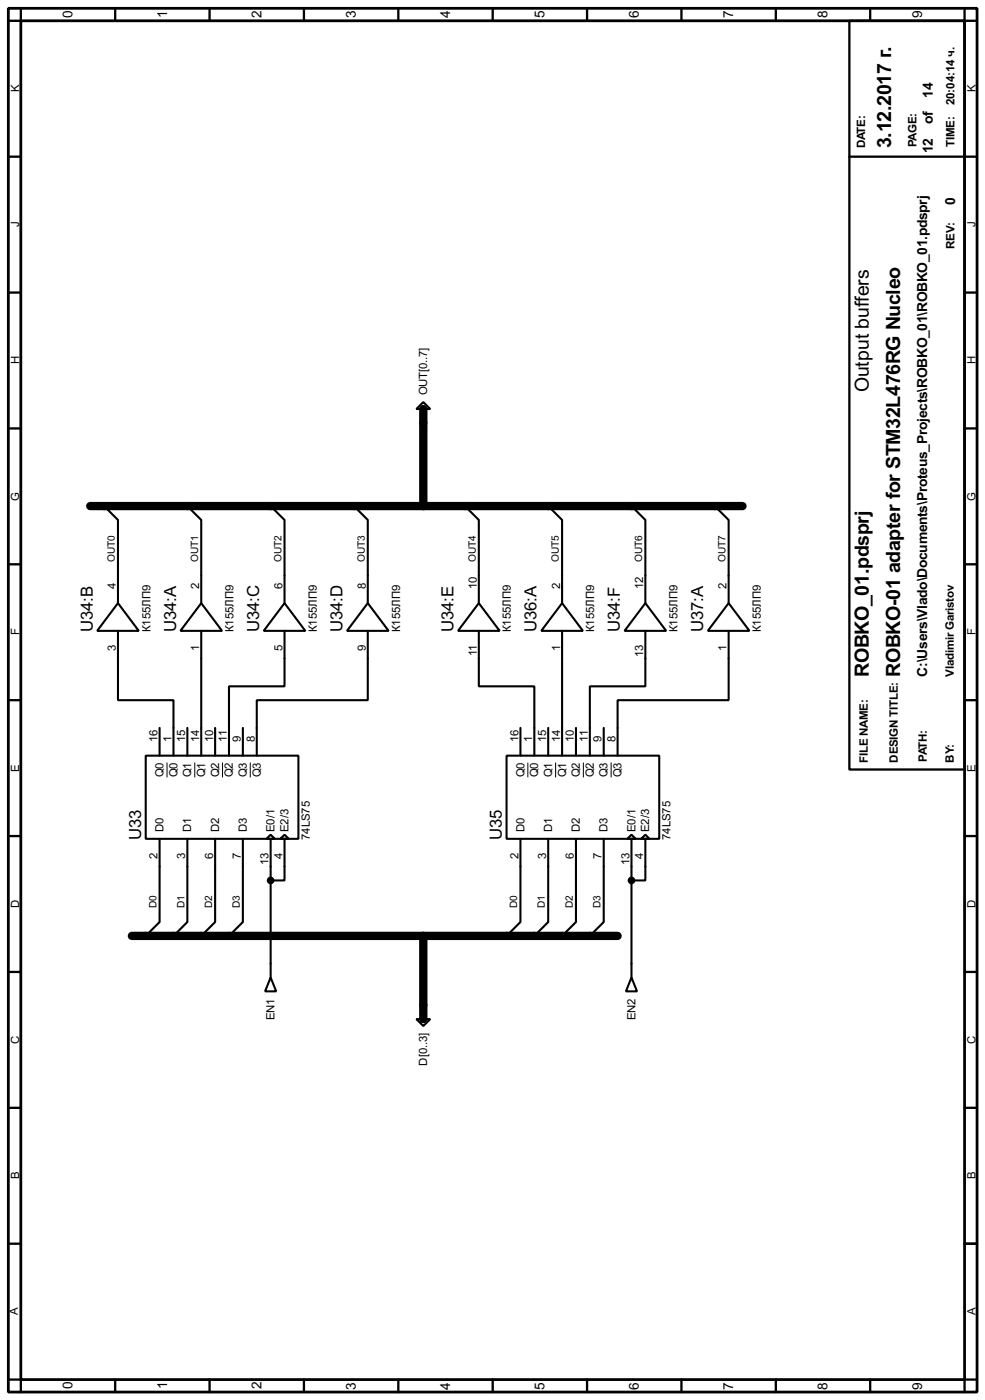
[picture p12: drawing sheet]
<svg xmlns="http://www.w3.org/2000/svg" width="180mm" height="256mm" viewBox="0 0 180 256" stroke-linecap="round" stroke-linejoin="round" font-family="sans-serif">
<path d="M1.5 1.5h177.3v253.5h-177.3zM3.8 3.8h172.7v248.9h-172.7z" fill="none" stroke="#000" stroke-width=".51"/>
<g fill="none" stroke="#000" stroke-width=".42">
<path d="M3.8 1.5v2.3h-2.3M21.1 1.5v2.3M38.4 1.5v2.3M55.6 1.5v2.3M72.9 1.5v2.3M90.2 1.5v2.3M107.4 1.5v2.3M124.7 1.5v2.3M142 1.5v2.3M155.4 3.8h21.1v137.2h-21.1zM159.3 1.5v2.3M176.5 1.5v2.3h2.3"/>
<path d="M1.5 28.7h2.3M155.4 28.7h23.4M1.5 53.6h2.3M176.5 53.6h2.3M1.5 78.5h2.3M176.5 78.5h2.3M1.5 103.4h2.3M176.5 103.4h2.3M1.5 128.3h2.3M176.5 128.3h2.3M1.5 153.2h2.3M176.5 153.2h2.3"/>
<path d="M1.5 178.1h2.3M176.5 178.1h2.3M1.5 202.9h2.3M176.5 202.9h2.3M1.5 227.8h2.3M176.5 227.8h2.3M1.5 252.7h2.3v2.3M21.1 252.7v2.3M38.4 252.7v2.3M55.6 252.7v2.3M72.9 252.7v2.3M90.2 252.7v2.3"/>
<path d="M107.4 252.7v2.3M124.7 252.7v2.3M142 252.7v2.3M159.3 252.7v2.3M178.8 252.7h-2.3v2.3"/>
</g>
<path d="M77.5 74.9v17.8M16.5 92.7h119.4M24.1 171.4h88.9M77.5 171.4v15.3" fill="none" stroke="#000" stroke-width="1.5"/>
<g fill="none" stroke="#000" stroke-width=".38">
<path d="M77.5 73.7l1.2 1.2h-2.5zM19 92.7l2.6 2.5v15.3M34.3 92.7l2.5 2.5v15.3M49.5 92.7l2.6 2.5v15.3M64.8 92.7l2.5 2.5v15.3M85.1 92.7l2.5 2.5v15.3M100.3 92.7l2.6 2.5v15.3M115.6 92.7l2.5 2.5v15.3M130.8 92.7l2.5 2.5v15.3M21.6 110.5l3.8 5.1h-7.6zM21.6 115.6v12.7h10.1v10.1M36.8 110.5l3.8 5.1h-7.6z"/>
<path d="M36.8 115.6v22.8M52.1 110.5l3.8 5.1h-7.6zM52.1 115.6v10.1h-10.2v12.7M67.3 110.5l3.8 5.1h-7.6zM67.3 115.6v12.7h-20.3v10.1M87.6 110.5l3.8 5.1h-7.6zM87.6 115.6v10.1h10.2v12.7M102.9 110.5l3.8 5.1h-7.6zM102.9 115.6v22.8M118.1 110.5l3.8 5.1h-7.6zM118.1 115.6v10.1h-10.2v12.7M133.3 110.5l3.9 5.1h-7.7z"/>
<path d="M133.3 115.6v12.7h-20.3v10.1M26.7 138.4h27.9v15.3h-27.9zM29.2 133.3v5.1M34.3 133.3v5.1M39.4 133.3v5.1M44.4 133.3v5.1M92.7 138.4h27.9v15.3h-27.9zM95.2 133.3v5.1M100.3 133.3v5.1M105.4 133.3v5.1M110.5 133.3v5.1M29.2 153.7v15.2l-2.5 2.5"/>
<path d="M34.3 153.7v15.2l-2.6 2.5M39.4 153.7v15.2l-2.6 2.5M44.4 153.7v15.2l-2.5 2.5M48.8 153.7l.7-.8 .8 .8zM49.5 153.7v25.4M51.3 153.7l.8-.8 .7 .8zM52.1 153.7v7.6h-2.6M95.2 153.7v15.2l-2.5 2.5M100.3 153.7v15.2l-2.5 2.5M105.4 153.7v15.2l-2.5 2.5M110.5 153.7v15.2l-2.6 2.5M114.8 153.7l.8-.8 .7 .8z"/>
<path d="M115.6 153.7v25.4M117.3 153.7l.8-.8 .8 .8zM118.1 153.7v7.6h-2.5M49.5 179.1l1 2.5h-2zM115.6 179.1l1 2.5h-2zM76.2 186.7h2.5l-1.2 1.3z"/>
</g>
<path d="M30.6 139.7v2.7M35.6 139.7v2.7M40.7 139.7v2.7M45.8 139.7v2.7M96.6 139.7v2.7M101.7 139.7v2.7M106.8 139.7v2.7M111.8 139.7v2.7" fill="none" stroke="#000" stroke-width=".18"/>
<g fill="#000" stroke="#000" stroke-width=".38">
<circle cx="49.5" cy="161.3" r=".51"/>
<circle cx="115.6" cy="161.3" r=".51"/>
</g>
<g font-size="4">
<text x="163.1" y="27.2" transform="rotate(-90 163.1 27.2)">3.12.2017 г.</text>
<text x="159" y="71.9" transform="rotate(-90 159 71.9)">Output buf ers</text>
<text x="159" y="124" transform="rotate(-90 159 124)">ROBKO_01.pdsprj</text>
<text x="164.8" y="124" transform="rotate(-90 164.8 124)">ROBKO-01 adapter for STM32L476RG Nucleo</text>
</g>
<g font-size="3.4">
<text x="17" y="115.8" transform="rotate(-90 17 115.8)">U34:B</text>
<text x="32.2" y="115.8" transform="rotate(-90 32.2 115.8)">U34:A</text>
<text x="47.5" y="115.8" transform="rotate(-90 47.5 115.8)">U34:C</text>
<text x="62.7" y="115.8" transform="rotate(-90 62.7 115.8)">U34:D</text>
<text x="83" y="115.8" transform="rotate(-90 83 115.8)">U34:E</text>
<text x="98.2" y="115.8" transform="rotate(-90 98.2 115.8)">U36:A</text>
<text x="113.5" y="115.8" transform="rotate(-90 113.5 115.8)">U34:F</text>
<text x="128.7" y="115.8" transform="rotate(-90 128.7 115.8)">U37:A</text>
<text x="25.9" y="153.8" transform="rotate(-90 25.9 153.8)">U33</text>
<text x="91.9" y="153.8" transform="rotate(-90 91.9 153.8)">U35</text>
</g>
<g font-size="2.8">
<text x="13.3" y="3.2" transform="rotate(-90 13.3 3.2)">0</text>
<text x="30.6" y="3.2" transform="rotate(-90 30.6 3.2)">1</text>
<text x="47.8" y="3.2" transform="rotate(-90 47.8 3.2)">2</text>
<text x="65.1" y="3.2" transform="rotate(-90 65.1 3.2)">3</text>
<text x="82.4" y="3.2" transform="rotate(-90 82.4 3.2)">4</text>
<text x="99.7" y="3.2" transform="rotate(-90 99.7 3.2)">5</text>
<text x="116.9" y="3.2" transform="rotate(-90 116.9 3.2)">6</text>
<text x="134.2" y="3.2" transform="rotate(-90 134.2 3.2)">7</text>
<text x="151.5" y="3.2" transform="rotate(-90 151.5 3.2)">8</text>
<text x="168.7" y="3.2" transform="rotate(-90 168.7 3.2)">9</text>
<text x="170.7" y="17.9" transform="rotate(-90 170.7 17.9)">14</text>
<text x="170.7" y="22.7" transform="rotate(-90 170.7 22.7)">of</text>
<text x="170.7" y="28" transform="rotate(-90 170.7 28)">12</text>
<text x="174.8" y="37.5" transform="rotate(-90 174.8 37.5)">0</text>
<text x="169.7" y="124" transform="rotate(-90 169.7 124)">C:\Users\Vlado\Documents\Proteus_Projects\ROBKO_01\ROBKO_01.pdsprj</text>
<text x="13.3" y="254.4" transform="rotate(-90 13.3 254.4)">0</text>
<text x="30.6" y="254.4" transform="rotate(-90 30.6 254.4)">1</text>
<text x="47.8" y="254.4" transform="rotate(-90 47.8 254.4)">2</text>
<text x="65.1" y="254.7" transform="rotate(-90 65.1 254.7)">3</text>
<text x="82.4" y="254.7" transform="rotate(-90 82.4 254.7)">4</text>
<text x="99.7" y="254.7" transform="rotate(-90 99.7 254.7)">5</text>
<text x="116.9" y="254.7" transform="rotate(-90 116.9 254.7)">6</text>
<text x="134.2" y="254.7" transform="rotate(-90 134.2 254.7)">7</text>
<text x="151.5" y="254.7" transform="rotate(-90 151.5 254.7)">8</text>
<text x="168.7" y="254.7" transform="rotate(-90 168.7 254.7)">9</text>
</g>
<g font-size="2.4">
<text x="174.7" y="19.3" transform="rotate(-90 174.7 19.3)">20:04:14 ч.</text>
<text x="158.3" y="27.2" transform="rotate(-90 158.3 27.2)">DATE:</text>
<text x="167.7" y="26.9" transform="rotate(-90 167.7 26.9)">PAGE:</text>
<text x="174.7" y="26.9" transform="rotate(-90 174.7 26.9)">TIME:</text>
<text x="174.7" y="45.6" transform="rotate(-90 174.7 45.6)">REV:</text>
<text x="174.6" y="124" transform="rotate(-90 174.6 124)">Vladimir Garistov</text>
<text x="158.8" y="139.7" transform="rotate(-90 158.8 139.7)">FILE NAME:</text>
<text x="164.3" y="139.7" transform="rotate(-90 164.3 139.7)">DESIGN TITLE:</text>
<text x="169.6" y="139.6" transform="rotate(-90 169.6 139.6)">PATH:</text>
<text x="174.6" y="139.7" transform="rotate(-90 174.6 139.7)">BY:</text>
</g>
<g font-size="2.3">
<text x="3.5" y="16.9" transform="rotate(-90 3.5 16.9)">K</text>
<text x="178.5" y="16.9" transform="rotate(-90 178.5 16.9)">K</text>
<text x="3.5" y="41.7" transform="rotate(-90 3.5 41.7)">J</text>
<text x="178.5" y="41.7" transform="rotate(-90 178.5 41.7)">J</text>
<text x="3.5" y="66.8" transform="rotate(-90 3.5 66.8)">H</text>
<text x="178.5" y="66.8" transform="rotate(-90 178.5 66.8)">H</text>
<text x="78.2" y="72.4" transform="rotate(-90 78.2 72.4)">OUT[0..7]</text>
<text x="3.5" y="91.7" transform="rotate(-90 3.5 91.7)">G</text>
<text x="178.5" y="91.7" transform="rotate(-90 178.5 91.7)">G</text>
<text x="21.2" y="108" transform="rotate(-90 21.2 108)">4</text>
<text x="36.4" y="107.9" transform="rotate(-90 36.4 107.9)">2</text>
<text x="51.7" y="108" transform="rotate(-90 51.7 108)">6</text>
<text x="66.9" y="108" transform="rotate(-90 66.9 108)">8</text>
<text x="87.2" y="108" transform="rotate(-90 87.2 108)">10</text>
<text x="102.5" y="107.9" transform="rotate(-90 102.5 107.9)">2</text>
<text x="117.7" y="107.9" transform="rotate(-90 117.7 107.9)">12</text>
<text x="133" y="108" transform="rotate(-90 133 108)">2</text>
<text x="3.5" y="116.4" transform="rotate(-90 3.5 116.4)">F</text>
<text x="21.2" y="119.3" transform="rotate(-90 21.2 119.3)">3</text>
<text x="27.5" y="115.8" transform="rotate(-90 27.5 115.8)">К155ЛП9</text>
<text x="36.4" y="119.3" transform="rotate(-90 36.4 119.3)">1</text>
<text x="42.8" y="115.8" transform="rotate(-90 42.8 115.8)">К155ЛП9</text>
<text x="51.7" y="119.3" transform="rotate(-90 51.7 119.3)">5</text>
<text x="58" y="115.8" transform="rotate(-90 58 115.8)">К155ЛП9</text>
<text x="66.9" y="119.3" transform="rotate(-90 66.9 119.3)">9</text>
<text x="73.2" y="115.8" transform="rotate(-90 73.2 115.8)">К155ЛП9</text>
<text x="93.5" y="115.8" transform="rotate(-90 93.5 115.8)">К155ЛП9</text>
<text x="102.5" y="119.3" transform="rotate(-90 102.5 119.3)">1</text>
<text x="108.8" y="115.8" transform="rotate(-90 108.8 115.8)">К155ЛП9</text>
<text x="124" y="115.8" transform="rotate(-90 124 115.8)">К155ЛП9</text>
<text x="133" y="119.3" transform="rotate(-90 133 119.3)">1</text>
<text x="139.2" y="115.8" transform="rotate(-90 139.2 115.8)">К155ЛП9</text>
<text x="178.5" y="116.4" transform="rotate(-90 178.5 116.4)">F</text>
<text x="87.2" y="120.2" transform="rotate(-90 87.2 120.2)">11</text>
<text x="117.7" y="120.4" transform="rotate(-90 117.7 120.4)">13</text>
<text x="28.8" y="135.9" transform="rotate(-90 28.8 135.9)">16</text>
<text x="31.4" y="135.9" transform="rotate(-90 31.4 135.9)">1</text>
<text x="33.9" y="135.9" transform="rotate(-90 33.9 135.9)">15</text>
<text x="36.4" y="135.9" transform="rotate(-90 36.4 135.9)">14</text>
<text x="39" y="135.9" transform="rotate(-90 39 135.9)">10</text>
<text x="41.5" y="135.9" transform="rotate(-90 41.5 135.9)">11</text>
<text x="44.1" y="135.9" transform="rotate(-90 44.1 135.9)">9</text>
<text x="46.6" y="135.9" transform="rotate(-90 46.6 135.9)">8</text>
<text x="94.9" y="135.9" transform="rotate(-90 94.9 135.9)">16</text>
<text x="97.4" y="135.9" transform="rotate(-90 97.4 135.9)">1</text>
<text x="99.9" y="135.9" transform="rotate(-90 99.9 135.9)">15</text>
<text x="102.5" y="135.9" transform="rotate(-90 102.5 135.9)">14</text>
<text x="105" y="135.9" transform="rotate(-90 105 135.9)">10</text>
<text x="107.6" y="135.9" transform="rotate(-90 107.6 135.9)">11</text>
<text x="110.1" y="135.9" transform="rotate(-90 110.1 135.9)">9</text>
<text x="112.6" y="135.9" transform="rotate(-90 112.6 135.9)">8</text>
<text x="3.5" y="141.4" transform="rotate(-90 3.5 141.4)">E</text>
<text x="29.9" y="142.4" transform="rotate(-90 29.9 142.4)">Q0</text>
<text x="32.5" y="142.4" transform="rotate(-90 32.5 142.4)">Q0</text>
<text x="35" y="142.4" transform="rotate(-90 35 142.4)">Q1</text>
<text x="37.5" y="142.4" transform="rotate(-90 37.5 142.4)">Q1</text>
<text x="40.1" y="142.4" transform="rotate(-90 40.1 142.4)">Q2</text>
<text x="42.6" y="142.4" transform="rotate(-90 42.6 142.4)">Q2</text>
<text x="45.2" y="142.4" transform="rotate(-90 45.2 142.4)">Q3</text>
<text x="47.7" y="142.4" transform="rotate(-90 47.7 142.4)">Q3</text>
<text x="96" y="142.4" transform="rotate(-90 96 142.4)">Q0</text>
<text x="98.5" y="142.4" transform="rotate(-90 98.5 142.4)">Q0</text>
<text x="101" y="142.4" transform="rotate(-90 101 142.4)">Q1</text>
<text x="103.6" y="142.4" transform="rotate(-90 103.6 142.4)">Q1</text>
<text x="106.1" y="142.4" transform="rotate(-90 106.1 142.4)">Q2</text>
<text x="108.7" y="142.4" transform="rotate(-90 108.7 142.4)">Q2</text>
<text x="111.2" y="142.4" transform="rotate(-90 111.2 142.4)">Q3</text>
<text x="113.7" y="142.4" transform="rotate(-90 113.7 142.4)">Q3</text>
<text x="178.5" y="141.4" transform="rotate(-90 178.5 141.4)">E</text>
<text x="29.9" y="152.4" transform="rotate(-90 29.9 152.4)">D0</text>
<text x="35" y="152.4" transform="rotate(-90 35 152.4)">D1</text>
<text x="40.1" y="152.4" transform="rotate(-90 40.1 152.4)">D2</text>
<text x="45.2" y="152.4" transform="rotate(-90 45.2 152.4)">D3</text>
<text x="50.2" y="152.4" transform="rotate(-90 50.2 152.4)">E0/1</text>
<text x="52.8" y="152.4" transform="rotate(-90 52.8 152.4)">E2/3</text>
<text x="56.7" y="153.8" transform="rotate(-90 56.7 153.8)">74LS75</text>
<text x="96" y="152.4" transform="rotate(-90 96 152.4)">D0</text>
<text x="101" y="152.4" transform="rotate(-90 101 152.4)">D1</text>
<text x="106.1" y="152.4" transform="rotate(-90 106.1 152.4)">D2</text>
<text x="111.2" y="152.4" transform="rotate(-90 111.2 152.4)">D3</text>
<text x="116.3" y="152.4" transform="rotate(-90 116.3 152.4)">E0/1</text>
<text x="118.8" y="152.4" transform="rotate(-90 118.8 152.4)">E2/3</text>
<text x="122.7" y="153.8" transform="rotate(-90 122.7 153.8)">74LS75</text>
<text x="28.8" y="157.4" transform="rotate(-90 28.8 157.4)">2</text>
<text x="33.9" y="157.4" transform="rotate(-90 33.9 157.4)">3</text>
<text x="39" y="157.4" transform="rotate(-90 39 157.4)">6</text>
<text x="44.1" y="157.4" transform="rotate(-90 44.1 157.4)">7</text>
<text x="49.1" y="158.5" transform="rotate(-90 49.1 158.5)">13</text>
<text x="51.7" y="157.4" transform="rotate(-90 51.7 157.4)">4</text>
<text x="94.9" y="157.4" transform="rotate(-90 94.9 157.4)">2</text>
<text x="99.9" y="157.4" transform="rotate(-90 99.9 157.4)">3</text>
<text x="105" y="157.4" transform="rotate(-90 105 157.4)">6</text>
<text x="110.1" y="157.4" transform="rotate(-90 110.1 157.4)">7</text>
<text x="115.2" y="158.5" transform="rotate(-90 115.2 158.5)">13</text>
<text x="117.7" y="157.4" transform="rotate(-90 117.7 157.4)">4</text>
<text x="3.5" y="166.3" transform="rotate(-90 3.5 166.3)">D</text>
<text x="178.5" y="166.3" transform="rotate(-90 178.5 166.3)">D</text>
<text x="3.5" y="191.2" transform="rotate(-90 3.5 191.2)">C</text>
<text x="50.2" y="186.9" transform="rotate(-90 50.2 186.9)">EN1</text>
<text x="116.3" y="186.9" transform="rotate(-90 116.3 186.9)">EN2</text>
<text x="178.5" y="191.2" transform="rotate(-90 178.5 191.2)">C</text>
<text x="78.2" y="195.2" transform="rotate(-90 78.2 195.2)">D[0..3]</text>
<text x="3.5" y="216.1" transform="rotate(-90 3.5 216.1)">B</text>
<text x="178.5" y="216.1" transform="rotate(-90 178.5 216.1)">B</text>
<text x="3.3" y="241" transform="rotate(-90 3.3 241)">A</text>
<text x="178.5" y="241" transform="rotate(-90 178.5 241)">A</text>
</g>
<g font-size="2.1">
<text x="21" y="102.9" transform="rotate(-90 21 102.9)">OUT0</text>
<text x="36.3" y="102.9" transform="rotate(-90 36.3 102.9)">OUT1</text>
<text x="51.5" y="102.9" transform="rotate(-90 51.5 102.9)">OUT2</text>
<text x="66.8" y="102.9" transform="rotate(-90 66.8 102.9)">OUT3</text>
<text x="87.1" y="102.9" transform="rotate(-90 87.1 102.9)">OUT4</text>
<text x="102.3" y="102.9" transform="rotate(-90 102.3 102.9)">OUT5</text>
<text x="117.5" y="102.9" transform="rotate(-90 117.5 102.9)">OUT6</text>
<text x="132.8" y="102.9" transform="rotate(-90 132.8 102.9)">OUT7</text>
<text x="28.7" y="166.4" transform="rotate(-90 28.7 166.4)">D0</text>
<text x="33.7" y="166.4" transform="rotate(-90 33.7 166.4)">D1</text>
<text x="38.8" y="166.4" transform="rotate(-90 38.8 166.4)">D2</text>
<text x="43.9" y="166.4" transform="rotate(-90 43.9 166.4)">D3</text>
<text x="94.7" y="166.4" transform="rotate(-90 94.7 166.4)">D0</text>
<text x="99.7" y="166.4" transform="rotate(-90 99.7 166.4)">D1</text>
<text x="104.8" y="166.4" transform="rotate(-90 104.8 166.4)">D2</text>
<text x="109.9" y="166.4" transform="rotate(-90 109.9 166.4)">D3</text>
</g>
</svg>
